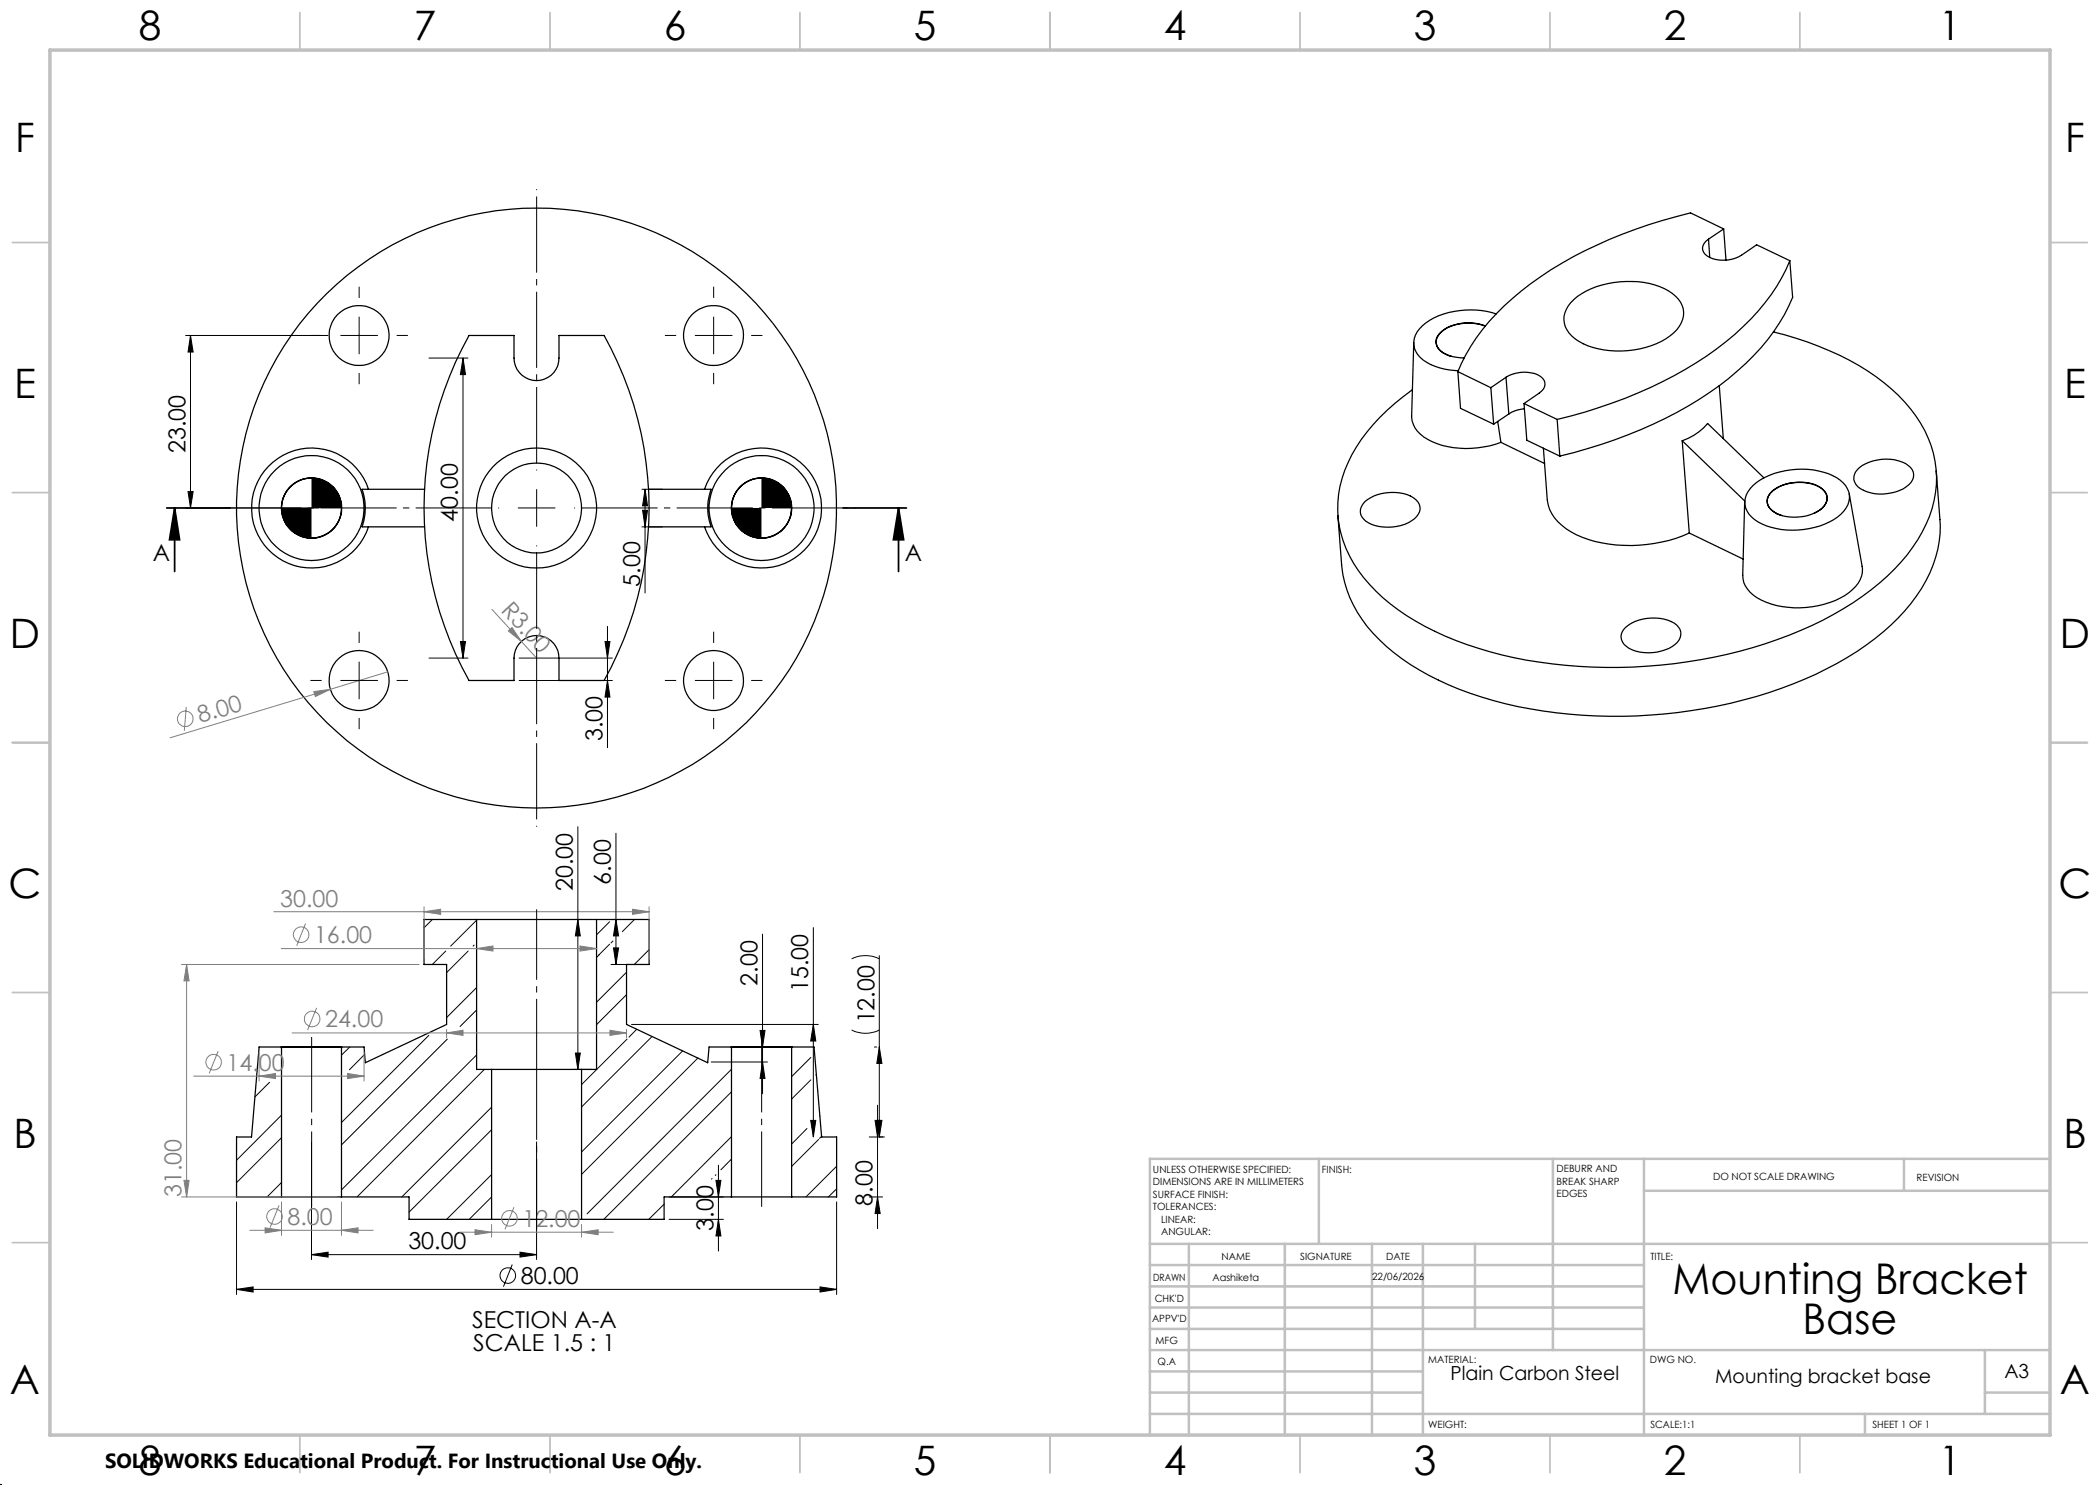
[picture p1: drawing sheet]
<svg xmlns="http://www.w3.org/2000/svg" width="420mm" height="297mm" viewBox="0 0 420 297" stroke-linecap="round" stroke-linejoin="round" font-family="sans-serif">
<g fill="none" stroke="#000" stroke-width=".25">
<path d="M341.7 47.8a1.94 1.94 0 0 0-1.2 2 1.94 1.94 0 0 0 1.4 1.7 7.2 7.2 0 0 0 6.4-.5l3-2 6.7 3.1M341.7 47.8l.2 3.7M344.7 45.8l-6.6-3.2a89.5 89.5 0 0 0-31.9 14.1 42.1 42.1 0 0 0-14.6 17.6M344.7 45.8l-3 2M344.7 45.8l.5 6.2M358 52.1a41 41 0 0 1-12.8 16.3 86.8 86.8 0 0 1-33.8 15.5M358 52.1l.5 7.4a41 41 0 0 1-12.8 16.2 87.3 87.3 0 0 1-33.7 15.5M93.8 67.1h9v4.5a4.5 4.5 0 0 0 4.5 4.5 4.5 4.5 0 0 0 4.5-4.5v-4.5h9a70.7 70.7 0 0 1 0 69h-9v-4.5a4.5 4.5 0 0 0-4.5-4.5 4.5 4.5 0 0 0-4.5 4.5v4.5h-9a70.7 70.7 0 0 1 0-69zM282.8 68.5l-.5 14.7a5.3 5.3 0 0 0 3.2 4.7 18.3 18.3 0 0 0 14.7 .6M289.1 70.8l1.4 .5 2.3 .3M289.2 70.9l1 .4M291.6 74.3l6.6 3.2"/>
<path d="M291.6 74.3l.5 7.4 6.6 3.1M297 65.2a9.4 9.4 0 0 0-8.6 1.1 2.42 2.42 0 0 0 .2 4.2l.6 .4M297.1 65.2a9.1 9.1 0 0 0-8.8 1.2 2.51 2.51 0 0 0-1 2.5 2.51 2.51 0 0 0 1.8 1.9M298.2 77.5l.5 7.3M299.2 62.8a16.6 16.6 0 0 0-14.1 1.8 4.5 4.5 0 0 0-1.9 5.7 8.2 8.2 0 0 0 5.8 3.5l2.6 .4M301.2 75.5a6.8 6.8 0 0 1 6.9-.2 1.88 1.88 0 0 1 .9 1.7 1.88 1.88 0 0 1-1.2 1.6l-3 2.1M301.2 75.5l-3 2M301.2 75.5l.6 7.3M314.2 60.5a15.5 15.5 0 0 1 11-4.2 14 14 0 0 1 9.9 3 4.5 4.5 0 0 1 .3 6.7 16.3 16.3 0 0 1-12.3 4.2 12.5 12.5 0 0 1-9.3-3.6 4.4 4.4 0 0 1 .4-6.1zM343.9 77.1l.8 10.6M354.7 66.4a55.6 55.6 0 0 1 23.6 11.4 24.8 24.8 0 0 1 8.9 16 22.8 22.8 0 0 1-4.6 15.6 46.7 46.7 0 0 1-15.9 13.5 94.4 94.4 0 0 1-48.2 10.5 78.2 78.2 0 0 1-33.5-8.1 34.9 34.9 0 0 1-15.1-14.1 21.3 21.3 0 0 1 1.4-21.8 40.7 40.7 0 0 1 11.2-11.4M73.7 97.9a12 12 0 0 0-18.4-6 12 12 0 0 0 0 19.4 12 12 0 0 0 18.4-5.9"/>
<path d="M84.9 97.9h-12.5a11.4 11.4 0 0 1 0 7.5h12.5M129.7 97.9h12.5a10.9 10.9 0 0 0 0 7.5h-12.5M140.9 97.9a12 12 0 0 1 18.5-6 12 12 0 0 1 0 19.4 12 12 0 0 1-18.5-5.9M299.5 84.3l.7 4.2M300.2 88.5l8.7 4.2M301.8 82.8l-3.1 2M304.8 80.7l6.6 3.2M304.8 80.7l.6 7.3 6.6 3.2M304.9 81.8h-.4a6 6 0 0 0-2.7 1M308.7 89.6l.8 10.4a8.1 8.1 0 0 0 3.7 5.8 23.1 23.1 0 0 0 14.6 3.2l3.1-.3a24.7 24.7 0 0 0 7-2.1M311.4 83.9l.6 7.3M336.4 88.2a11.5 11.5 0 0 0 5.1-3.5l11.3 10.9"/>
<path d="M336.4 88.2l1.5 18.4M336.4 88.2l12.6 12M350.7 97a15.7 15.7 0 0 1 13-2.8 8 8 0 0 1 5.8 3.5 4.2 4.2 0 0 1-1.3 5.1 15.7 15.7 0 0 1-13 2.9 8 8 0 0 1-5.8-3.5 4.2 4.2 0 0 1 1.3-5.2zM354.4 98.2a9.2 9.2 0 0 1 9.7-.7 2.43 2.43 0 0 1 .3 4.2 9.2 9.2 0 0 1-9.6 .7 2.43 2.43 0 0 1-.4-4.2zM369.9 98.8l2.5 14.5a5.5 5.5 0 0 1-2.7 5.3 18.3 18.3 0 0 1-18.3 1 5.2 5.2 0 0 1-2.9-4.5l.4-14.7M371.9 93.5a8.8 8.8 0 0 1 9.7-.4 2.41 2.41 0 0 1-.3 4.2 8.7 8.7 0 0 1-9.7 .1 2.41 2.41 0 0 1 .3-3.9zM387.2 94.2l.8 9.7a24 24 0 0 1-5.8 16.8 52 52 0 0 1-19.1 14.2 98.5 98.5 0 0 1-64.4 5.2 52 52 0 0 1-22.8-12.1 23.9 23.9 0 0 1-7.6-15.1l-.7-9.8M272.9 100.4a9 9 0 0 1 9.8-.8 2.42 2.42 0 0 1 .2 4.2 9 9 0 0 1-9.8 .4 2.39 2.39 0 0 1-.2-3.8zM337.9 106.6l10.8 5.2M362.9 102.6a3.3 3.3 0 0 0 2.4-3.5 4.9 4.9 0 0 0-4.5-2.6 7.7 7.7 0 0 0-7 2.6 2.35 2.35 0 0 0 1 3.3l1.6 .7M325.1 125.5a8.8 8.8 0 0 1 10.3-.5 2.41 2.41 0 0 1-.4 3.9 8.8 8.8 0 0 1-9.7 .4 2.31 2.31 0 0 1-.2-3.8zM95.3 183.9h24"/>
<path d="M95.3 183.9h-10.5v9h4.5v12l-16.2 7.6-.3-3.1h-4.5M95.3 183.9v30h3M119.3 183.9h10.5v9h-4.5v12l16.2 7.6 .3-3.1h4.5M119.3 183.9v30h-3M56.3 209.4h12M56.3 209.4h-4.5l-1.5 18h-3v12h9M56.3 209.4v30M68.3 209.4v30M98.3 213.9h18M98.3 213.9v30M116.3 213.9v30M146.3 209.4h12.1"/>
<path d="M146.3 209.4h12M146.3 209.4v30M158.3 209.4h4.5l1.5 18h3v12h-9M158.3 209.4v30M56.3 239.4h12M68.3 239.4h13.5v4.5h16.5M146.3 239.4h12M146.3 239.4h-13.5v4.5h-16.5M98.3 243.9h18"/>
<circle cx="71.8" cy="67.1" r="6"/>
<circle cx="142.7" cy="67.1" r="6"/>
<circle cx="62.3" cy="101.6" r="10.5"/>
<circle cx="62.3" cy="101.6" r="6"/>
<circle cx="107.3" cy="101.6" r="12"/>
<circle cx="107.3" cy="101.6" r="9"/>
<circle cx="107.3" cy="101.6" r="60"/>
<circle cx="152.3" cy="101.6" r="10.5"/>
<circle cx="152.3" cy="101.6" r="6"/>
<circle cx="71.8" cy="136.1" r="6"/>
<circle cx="142.7" cy="136.1" r="6"/>
</g>
<g fill="none" stroke="#000" stroke-width=".2">
<path d="M37.1 67.1h28.5M38.1 67.1l.5 3.3h-1zM38.1 67.1v34.5M85.8 71.6h7.8M92.6 71.6l.5 3.3h-1zM92.6 71.6v60M37.6 98.3h1l-.5 3.3zM128.4 97.9h4.1M129 97.9l.5 3.3h-1zM129 97.9v20.7M37.1 101.6h26.7M128.4 105.4h4.1"/>
<path d="M128.5 102.1h1l-.5 3.3zM85.8 131.6h7.8M92.1 128.3h1l-.5 3.3zM103.8 131.6h18.7M103.8 136.1h18.7M121 128.3h1l-.5 3.3zM121.5 136.1l.5 3.3h-1zM121.5 125.3v24.2M86.5 183.9l-1.7 1.7M89.1 190.2l-2.6 2.7M93.6 190.2l-4.3 4.3M94.8 189l-.2 .2"/>
<path d="M95.3 184l-5.2 5.2M95.3 197.5l-6 6M121.9 184.4l-2.6 2.6M121.9 188.8l-2.6 2.7M122.6 188.2l-.4 .4M125.3 194.4l-6 6M125.3 198.9l-6 6M126.9 183.9l-2.4 2.4M129.8 189.9l-2.9 3M53.9 216.5l-2.9 2.9M56.3 209.6h.1M70 209.4l-1.7 1.6"/>
<path d="M72.9 210.9l-3 3.1M85.8 207.1l-17.5 17.4M89.5 207.8l-21.2 21.2M95.3 211l-27 27M95.3 202l-3.3 3.3M96.9 213.9l-25.5 25.5M125.4 207.8l-9.1 9.1M127.4 205.8l-1.6 1.6M130.4 207.3l-14.1 14.1M136.5 210.2l-20.2 20.2M139.6 211.6l-23.3 23.3M146.3 213.9l-28.9 28.9"/>
<path d="M146.3 218.4l-25.5 25.5M162.2 211.5l-3.9 3.8M162.2 216l-3.9 3.8M163.3 214.9l-.1 .1M56.3 223l-9 9.1M56.3 236.5l-2.9 2.9M56.3 227.5l-9 9M98.3 221.4l-17.9 18M98.3 226l-16.5 16.4M98.3 239.4l-4.5 4.5M98.3 234.9l-9 9M142.4 235.7l-.1 .1"/>
<path d="M143.2 234.9l-.1 .2M146.3 227.3l-12 12.1M146.3 231.8l-2.1 2.2M161.4 225.7l-3.1 3.1M163.7 227.9l-5.4 5.4M164 223.2h-.1M164.3 227.3l-.4 .4M167.3 233.3l-6.1 6.1M167.3 237.8l-1.6 1.6M132.8 240.8l-3 3.1"/>
</g>
<path d="M0 297h.1" fill="none" stroke="#000" stroke-width=".2" stroke-dasharray="1.3 .6"/>
<g fill="none" stroke="#c0c0c0" stroke-width=".35">
<path d="M60 2.5v7.5M110 2.5v7.5M160 2.5v7.5M210 2.5v7.5M260 2.5v7.5M310 2.5v7.5M360 2.5v7.5M2.5 48.5h7.5M410 48.5h7.5M2.5 98.5h7.5M410 98.5h7.5M2.5 148.5h7.5"/>
<path d="M410 148.5h7.5M2.5 198.5h7.5M410 198.5h7.5M2.5 248.5h7.5M410 248.5h7.5M60 287v7.5M110 287v7.5M160 287v7.5M210 287v7.5M260 287v7.5M310 287v7.5M360 287v7.5"/>
</g>
<g fill="none" stroke="#c0c0c0" stroke-width=".5">
<path d="M263.8 231.8v17M310.6 231.8v38.2M328.8 231.8v55.2M328.8 238.2h81.2M380.8 231.8v6.4M410 231.8h-180v55.2M230 248.8h180M230 257.3h98.8M230 253h98.8M237.8 248.8v38.2M257 248.8v38.2M274.4 248.8v38.2"/>
<path d="M284.6 248.8v38.2M295 248.8v17M230 265.8h98.8M230 261.5h98.8M230 278.5h54.6M230 274.3h54.6M230 270h180M397 278.5h13M397 270v12.8M230 282.8h180M373 282.8v4.2"/>
</g>
<path d="M10 10h400v277h-400z" fill="none" stroke="#c0c0c0" stroke-width=".7"/>
<path d="M38.1 67.1l.5 3.3h-1zM92.6 71.6l.5 3.3h-1zM129 97.9l.5 3.3h-1zM37.6 98.3h1l-.5 3.3zM128.5 102.1h1l-.5 3.3zM92.1 128.3h1l-.5 3.3zM121 128.3h1l-.5 3.3zM121.5 136.1l.5 3.3h-1z" fill="#000"/>
<path d="M98.4 121.9l8.9 9.7M101.7 126.2l.7-.7 1.9 2.8z" fill="none" stroke="#808080" stroke-width=".2"/>
<path d="M101.7 126.2l.7-.7 1.9 2.8z" fill="#808080"/>
<g fill="none" stroke="#808080" stroke-width=".2">
<path d="M62.8 138.3l3.3-.4-3 1.4zM66.1 137.9l-32.1 9.7M77.5 134.4l-11.4 3.5M37.3 141.4l-.4 4.8"/>
<circle cx="37.1" cy="143.8" r="1.56"/>
</g>
<path d="M62.8 138.3l3.3-.4-3 1.4z" fill="#808080"/>
<path d="M33.3 101.6h12.7M34.9 101.6l1 6.3h-2zM34.9 101.6v12.7M168.6 101.6h12.7M179.7 101.6l1 6.3h-2zM179.7 101.6v12.7" fill="none" stroke="#000" stroke-width=".35"/>
<g fill="#000">
<path d="M34.9 101.6l1 6.3h-2zM179.7 101.6l1 6.3h-2zM152.5 212.4l.5 3.3h-1zM152 206.1h1l-.5 3.3zM162.7 204.9l.5 3.3h-1.1zM175.9 209.4l.5 3.3h-1zM162.1 224.1h1.1l-.5 3.3zM175.5 239.4l.5 3.3h-1zM175 224.1h1l-.5 3.3zM175.4 224.1h1l-.5 3.3zM62.3 250.9l3.3-.5v1zM104 250.4l3.3 .5-3.3 .5z"/>
<path d="M56.3 101.6a6 6 0 0 0 6 6v-6zM62.3 95.6v6h6a6 6 0 0 0-6-6zM146.3 101.6a6 6 0 0 0 6 6v-6zM152.3 95.6v6h6a6.1 6.1 0 0 0-6-6z"/>
</g>
<g fill="none" stroke="#000" stroke-width=".2">
<path d="M62.3 95.6a6.1 6.1 0 0 0-6 6M152.3 95.6a6.1 6.1 0 0 0-6 6M68.3 101.6a6 6 0 0 1-6 6M158.3 101.6a6 6 0 0 1-6 6M152.5 186.8v32M162.7 185.5v41.9M170.3 191.8a6.4 6.4 0 0 1 5.6 0M175.9 191.1v36.3M126.3 204.9h37.4M142.2 212.4h11.3M152 206.1h1l-.5 3.3zM152.5 212.4l.5 3.3h-1z"/>
<path d="M162.7 204.9l.5 3.3h-1.1zM170.3 206a6.1 6.1 0 0 0 5.6 0M174.9 209.4h.4M175.9 209.4l.5 3.3h-1zM62.3 228.4v23.5M107.3 228.4v23.5M162.1 224.1h1.1l-.5 3.3zM173.8 239.4h2.7M173.8 227.4h3.1M175 224.1h1l-.5 3.3zM175.4 224.1h1l-.5 3.3zM175.5 239.4l.5 3.3h-1z"/>
<path d="M175.5 221v24.7M62.3 250.9l3.3-.5v1zM62.3 250.9h45M104 250.4l3.3 .5-3.3 .5z"/>
</g>
<g fill="none" stroke="#000" stroke-width=".2" stroke-dasharray="15.2 1.3 1.3 1.3" stroke-linecap="butt">
<path d="M71.8 59.6v-2.3M142.7 59.6v-2.3M64.3 67.1h-2.2M71.8 67.1v-3.8M71.8 67.1h-3.7M71.8 67.1v3.7M71.8 67.1h3.8M71.8 74.6v2.2M79.3 67.1h2.3M135.2 67.1h-2.2M142.7 67.1v-3.8M142.7 67.1h-3.7"/>
<path d="M142.7 67.1v3.7M142.7 67.1h3.8M142.7 74.6v2.2M150.2 67.1h2.3M107.3 101.6v-3.8M107.3 101.6h-3.7M107.3 101.6v3.7M107.3 101.6h3.8M64.3 136.1h-2.2M71.8 136.1v-3.8M71.8 136.1h-3.7M71.8 136.1v3.7"/>
<path d="M71.8 136.1h3.8M71.8 128.6v-2.3M79.3 136.1h2.3M135.2 136.1h-2.2M142.7 136.1v-3.8M142.7 136.1h-3.7M142.7 136.1v3.7M142.7 136.1h3.8M142.7 128.6v-2.3M150.2 136.1h2.3M71.8 143.6v2.2M142.7 143.6v2.2"/>
</g>
<path d="M107.3 94.1v-56.3M99.8 101.6h-56.2M107.3 109.1v56.2M114.8 101.6h56.3" fill="none" stroke="#000" stroke-width=".2" stroke-dasharray="15.2 1.3 1.3 1.3" stroke-dashoffset="-1.5" stroke-linecap="butt"/>
<path d="M0 297h.1" fill="none" stroke="#000" stroke-width=".2" stroke-dasharray="1.3 .6"/>
<path d="M54.8 182.3h75M84.8 182.3l3.3-.4v1zM84.8 181.4v10.5M129.8 181.4v10.5" fill="none" stroke="#808080" stroke-width=".2"/>
<path d="M0 297h.1" fill="none" stroke="#808080" stroke-width=".2" stroke-dasharray="1.3 .6"/>
<path d="M84.8 182.3l3.3-.4v1z" fill="#808080"/>
<path d="M126.5 181.9l3.3 .4-3.3 .6z" fill="none" stroke="#808080" stroke-width=".2"/>
<path d="M126.5 181.9l3.3 .4-3.3 .6z" fill="#808080"/>
<g fill="none" stroke="#000" stroke-width=".2">
<path d="M115.6 165.3v48.6M123.2 166.6v26.3M114.6 183.9h3.7M115.6 183.9l.5 3.3h-1zM122.2 192.9h6.6M122.2 183.9h6.6M122.7 189.6h1l-.5 3.3zM123.2 183.9l.5 3.3h-1zM114.6 213.9h3.7M115.1 210.6h1l-.5 3.3zM133.8 239.4h10.9M143.2 236.1h1l-.5 3.3z"/>
<path d="M143.7 233v17.2M47.3 257.9l3.3-.5v1zM47.3 240.4v18.5M47.3 257.9h120M102.4 252.9l-1.7 4.4M133.8 243.9h10.9M143.7 243.9l.5 3.3h-1zM164 257.4l3.3 .5-3.3 .5zM167.3 240.4v18.5"/>
<circle cx="101.6" cy="255.1" r="1.55"/>
</g>
<path d="M0 297h.1" fill="none" stroke="#000" stroke-width=".2" stroke-dasharray="1.3 .6"/>
<path d="M115.6 183.9l.5 3.3h-1zM122.7 189.6h1l-.5 3.3zM123.2 183.9l.5 3.3h-1zM115.1 210.6h1l-.5 3.3zM143.2 236.1h1l-.5 3.3zM47.3 257.9l3.3-.5v1zM143.7 243.9l.5 3.3h-1zM164 257.4l3.3 .5-3.3 .5z" fill="#000"/>
<g fill="none" stroke="#808080" stroke-width=".2">
<path d="M56.2 189.7h63.1M61.1 184.7l-1.8 4.5M116 189.2l3.3 .5-3.3 .5z"/>
<circle cx="60.2" cy="186.9" r="1.56"/>
</g>
<path d="M116 189.2l3.3 .5-3.3 .5z" fill="#808080"/>
<path d="M95.3 189.7l3.3-.5v1z" fill="none" stroke="#808080" stroke-width=".2"/>
<path d="M95.3 189.7l3.3-.5v1z" fill="#808080"/>
<g fill="none" stroke="#808080" stroke-width=".2">
<path d="M92 246.4h30.7M98.3 244.9v2.5M102.8 241.4l-1.8 4.5M116.3 246.4l3.3-.4v.9zM116.3 244.9v2.5"/>
<circle cx="101.9" cy="243.7" r="1.55"/>
</g>
<path d="M116.3 246.4l3.3-.4v.9z" fill="#808080"/>
<path d="M95 246l3.3 .4-3.3 .5z" fill="none" stroke="#808080" stroke-width=".2"/>
<path d="M95 246l3.3 .4-3.3 .5z" fill="#808080"/>
<g fill="none" stroke="#808080" stroke-width=".2">
<path d="M58.4 206.6h66.9M63.3 201.6l-1.8 4.4M89.3 206.6l3.3-.5v1zM89.3 205.9v1.7M125.3 205.9v1.7"/>
<circle cx="62.4" cy="203.8" r="1.55"/>
</g>
<path d="M89.3 206.6l3.3-.5v1z" fill="#808080"/>
<path d="M122 206.1l3.3 .5-3.3 .5z" fill="none" stroke="#808080" stroke-width=".2"/>
<path d="M122 206.1l3.3 .5-3.3 .5z" fill="#808080"/>
<path d="M36.3 192.9h47.5M37.3 192.9l.5 3.3h-1zM37.3 192.9v46.5M36.3 239.4h31" fill="none" stroke="#808080" stroke-width=".2"/>
<path d="M37.3 192.9l.5 3.3h-1z" fill="#808080"/>
<path d="M36.8 236.1h1l-.5 3.3z" fill="none" stroke="#808080" stroke-width=".2"/>
<path d="M36.8 236.1h1l-.5 3.3z" fill="#808080"/>
<g fill="none" stroke="#808080" stroke-width=".2">
<path d="M50 246.1h24.6M55.8 241.1l-1.8 4.4M56.3 240.4v6.7M68.3 246.1l3.3-.5v1zM68.3 240.4v6.7"/>
<circle cx="54.9" cy="243.3" r="1.55"/>
</g>
<path d="M68.3 246.1l3.3-.5v1z" fill="#808080"/>
<path d="M53 245.6l3.3 .5-3.3 .5z" fill="none" stroke="#808080" stroke-width=".2"/>
<path d="M53 245.6l3.3 .5-3.3 .5z" fill="#808080"/>
<g fill="none" stroke="#808080" stroke-width=".2">
<path d="M38.7 215.2h34.1M43.6 210.2l-1.8 4.5M51.8 210.4v5.8M69.5 214.7l3.3 .5-3.3 .5zM72.8 210.4v5.8"/>
<circle cx="42.7" cy="212.4" r="1.55"/>
</g>
<path d="M69.5 214.7l3.3 .5-3.3 .5z" fill="#808080"/>
<path d="M51.8 215.2l3.3-.5v1z" fill="none" stroke="#808080" stroke-width=".2"/>
<path d="M51.8 215.2l3.3-.5v1z" fill="#808080"/>
<path d="M107.3 213.9v-32M107.3 245.9v-32" fill="none" stroke="#000" stroke-width=".2" stroke-dasharray="15.2 1.3 1.3 1.3" stroke-dashoffset="1.1" stroke-linecap="butt"/>
<path d="M62.3 241.4v-34M152.3 241.4v-34" fill="none" stroke="#000" stroke-width=".2" stroke-dasharray="15.2 1.3 1.3 1.3" stroke-dashoffset=".2" stroke-linecap="butt"/>
<g font-size="8.5">
<text x="334.5" y="258.8">Mounting Bracket</text>
<text x="360.5" y="266.9">Base</text>
</g>
<g font-size="8.1">
<text x="27.7" y="8">8</text>
<text x="82.7" y="8">7</text>
<text x="132.7" y="8">6</text>
<text x="182.7" y="8">5</text>
<text x="232.7" y="8">4</text>
<text x="282.7" y="8">3</text>
<text x="332.7" y="8">2</text>
<text x="387.7" y="8">1</text>
<text x="3" y="30.4">F</text>
<text x="413" y="30.4">F</text>
<text x="2.8" y="79.6">E</text>
<text x="412.8" y="79.6">E</text>
<text x="2" y="129.6">D</text>
<text x="412" y="129.6">D</text>
<text x="1.7" y="179.6">C</text>
<text x="411.7" y="179.6">C</text>
<text x="2.7" y="229.6">B</text>
<text x="412.7" y="229.6">B</text>
<text x="2" y="278.9">A</text>
<text x="412" y="278.9">A</text>
<text x="27.7" y="295">8</text>
<text x="82.7" y="295">7</text>
<text x="132.7" y="295">6</text>
<text x="182.7" y="295">5</text>
<text x="232.7" y="295">4</text>
<text x="282.7" y="295">3</text>
<text x="332.7" y="295">2</text>
<text x="387.7" y="295">1</text>
</g>
<g font-size="4.7">
<text x="37.1" y="90.6" transform="rotate(-90 37.1 90.6)">23.00</text>
<text x="91.6" y="104.3" transform="rotate(-90 91.6 104.3)">40.00</text>
<text x="30.6" y="112.2">A</text>
<text x="181" y="112.2">A</text>
<text x="128" y="117.3" transform="rotate(-90 128 117.3)">5.00</text>
<text x="120.5" y="148.2" transform="rotate(-90 120.5 148.2)">3.00</text>
<text x="114.6" y="178.3" transform="rotate(-90 114.6 178.3)">20.00</text>
<text x="122.2" y="177" transform="rotate(-90 122.2 177)">6.00</text>
<text x="151.5" y="197.1" transform="rotate(-90 151.5 197.1)">2.00</text>
<text x="161.7" y="198.4" transform="rotate(-90 161.7 198.4)">15.00</text>
<text x="174.9" y="204.7" transform="rotate(-90 174.9 204.7)">12.00</text>
<text x="174.5" y="241.1" transform="rotate(-90 174.5 241.1)">8.00</text>
<text x="81.7" y="249.9">30.00</text>
<text x="142.7" y="246.1" transform="rotate(-90 142.7 246.1)">3.00</text>
<text x="104.1" y="256.8">80.00</text>
<text x="94.4" y="265.6">SECTION A-A</text>
<text x="94.7" y="270.1">SCALE 1.5 : 1</text>
</g>
<g font-size="4.7" fill="#808080">
<text x="100" y="122.1" transform="rotate(47 100 122.1)">R3.00</text>
<text x="40" y="144.6" transform="rotate(-17 40 144.6)">8.00</text>
<text x="56.1" y="181.3">30.00</text>
<text x="62.8" y="188.6">16.00</text>
<text x="65" y="205.5">24.00</text>
<text x="45.3" y="214.1">14.00</text>
<text x="36.3" y="239.4" transform="rotate(-90 36.3 239.4)">31.00</text>
<text x="57.5" y="245">8.00</text>
<text x="104.5" y="245.4">12.00</text>
</g>
<text font-size="4.1" x="21" y="293.7">SOLIDWORKS Educational Product. For Instructional Use Only.</text>
<g font-size="3.9">
<text x="290.1" y="275.9">Plain Carbon Steel</text>
<text x="400.9" y="275.5">A3</text>
<text x="343" y="276.5">Mounting bracket base</text>
</g>
<g font-size="2">
<text x="230.6" y="234.6">UNLESS OTHERWISE SPECIFIED:</text>
<text x="230.6" y="237.1">DIMENSIONS ARE IN MILLIMETERS</text>
<text x="230.6" y="239.6">SURFACE FINISH:</text>
<text x="264.4" y="234.6">FINISH:</text>
<text x="311.3" y="234.5">DEBURR AND</text>
<text x="311.3" y="237">BREAK SHARP</text>
<text x="311.3" y="239.5">EDGES</text>
<text x="342.6" y="236">DO NOT SCALE DRAWING</text>
<text x="383.3" y="236.2">REVISION</text>
<text x="230.6" y="242.1">TOLERANCES:</text>
<text x="232.2" y="244.6">LINEAR:</text>
<text x="232.2" y="247.1">ANGULAR:</text>
<text x="244.3" y="252">NAME</text>
<text x="260" y="251.9">SIGNATURE</text>
<text x="277.2" y="251.9">DATE</text>
<text x="330.1" y="251.9">TITLE:</text>
<text x="230.6" y="256.1">DRAWN</text>
<text x="242.5" y="256.1">Aashiketa</text>
<text x="274.4" y="255.9">22/06/2026</text>
<text x="230.9" y="260.3">CHK'D</text>
<text x="230.4" y="264.4">APPV'D</text>
<text x="231.1" y="268.8">MFG</text>
<text x="231.5" y="273">Q.A</text>
<text x="285.6" y="272.5">MATERIAL:</text>
<text x="330" y="272.5">DWG NO.</text>
<text x="285.6" y="285.5">WEIGHT:</text>
<text x="330.1" y="285.6">SCALE:1:1</text>
<text x="374.5" y="285.6">SHEET 1 OF 1</text>
</g>
</svg>
